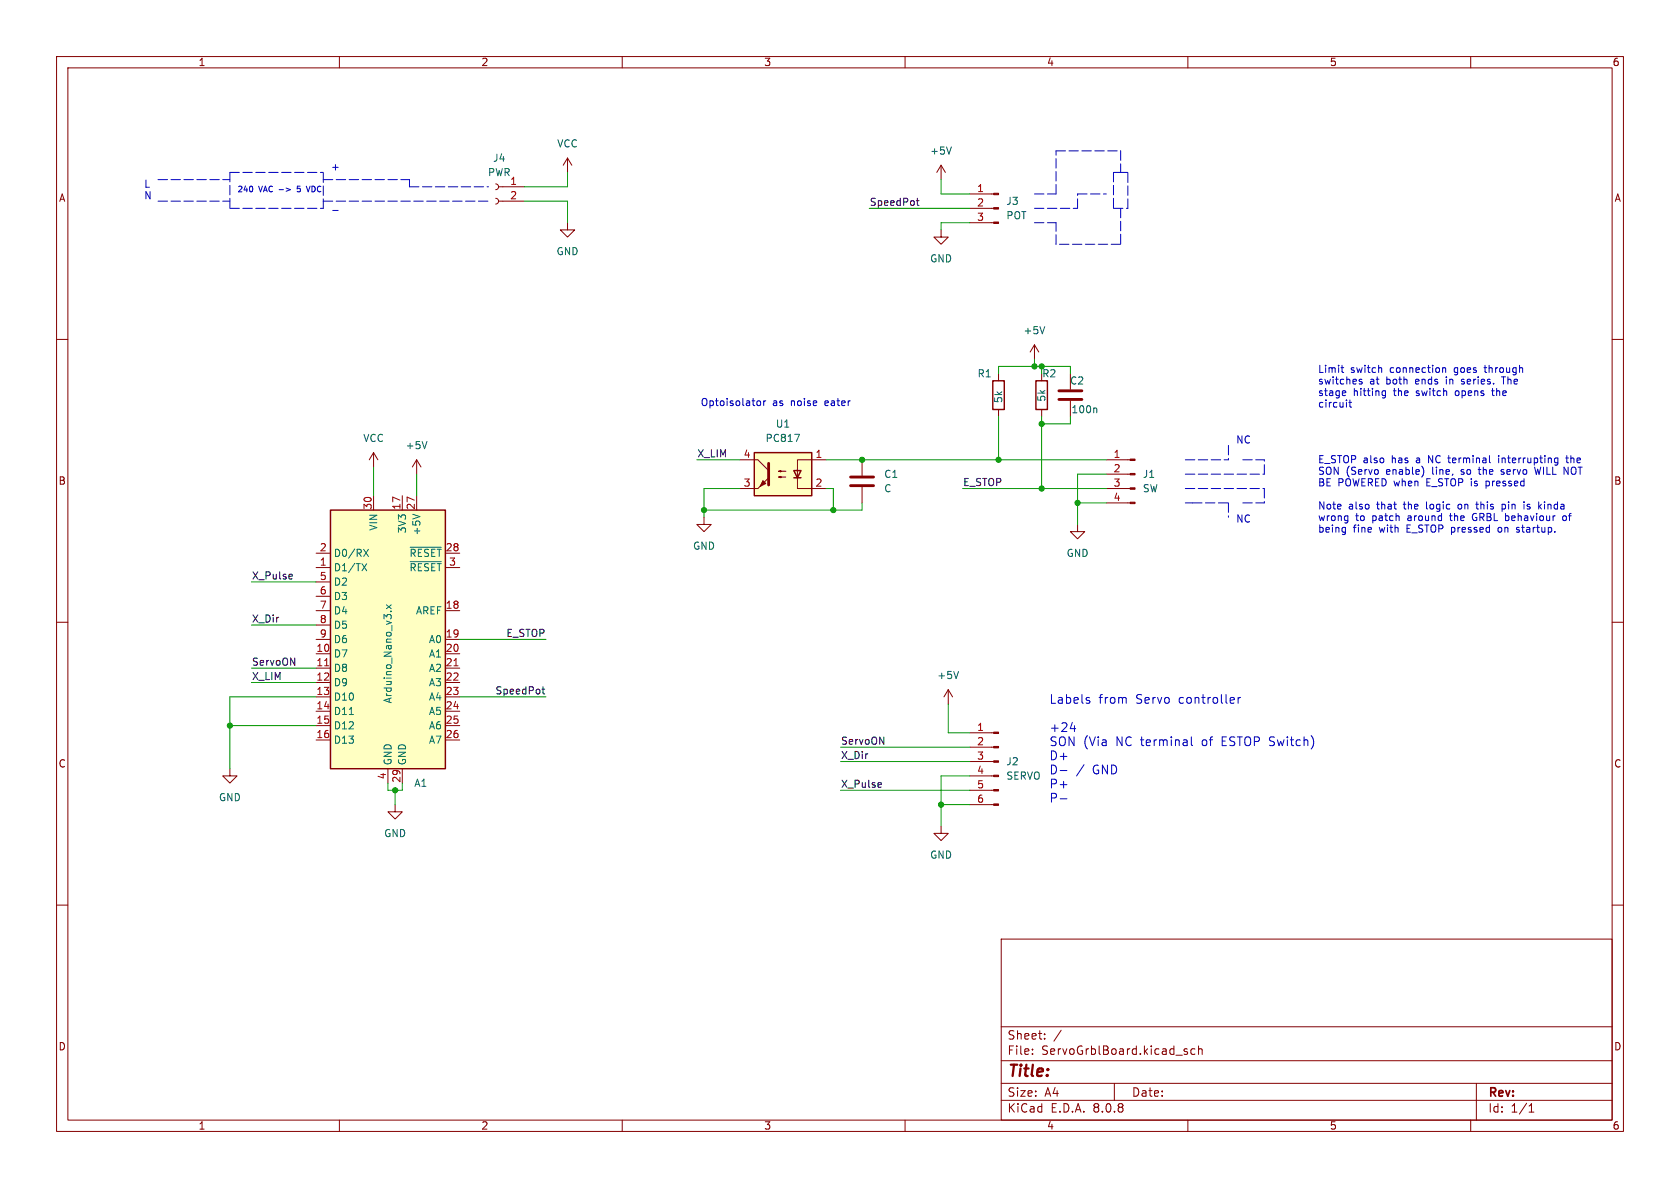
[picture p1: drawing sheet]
<svg xmlns="http://www.w3.org/2000/svg" width="297mm" height="210mm" viewBox="0 0 297 210" stroke-linecap="round" stroke-linejoin="round" font-family="sans-serif">
<g fill="none" stroke="#840000" stroke-width=".18">
<path d="M10 10h277v190h-277zM12 12h273v186h-273zM60 10v2M110 10v2M160 10v2M210 10v2M260 10v2M10 60h2M285 60h2M10 110h2M285 110h2M10 160h2"/>
<path d="M177 166h108v32h-108zM285 160h2M60 198v2M110 198v2M160 198v2M177 194.5h108M177 191.5h108M177 187.5h108M177 181.5h108M182.5 186.3v.1M182.5 185.5v.1M184.7 183.6v.1"/>
<path d="M184.7 182.8v.1M187.6 182.1l-1.3 2M197 191.5v3M209.4 185.8l.5 .2 .1 .1-.1 .2-.4 .1M209.4 185.5h.5M210 198v2M211.2 185.5l-.4-.1-.3 .3v.4l.2 .2h.5M211.9 185.5l.2-.1 .4 .1v.9M211.9 184.9v1.5M260 198v2M261 191.5v6.5M270.3 196.6h.9"/>
<path d="M270.3 195.5l.4-.4v1.5"/>
</g>
<path d="M58.4 90.2h20.3v45.7h-20.3z" fill="#ffffc2"/>
<path d="M58.4 90.2h20.3v45.7h-20.3z" fill="none" stroke="#840000" stroke-width=".25"/>
<g fill="none" stroke="#840000" stroke-width=".18">
<path d="M55.9 97.8h2.5M66 87.6v2.6M71.1 87.6v2.6M73.7 87.6v2.6M78.7 97.8h2.6M124.5 91.4v1.3h1.2l-1.2 1.3-1.3-1.3h1.3M152.4 81.3v2.8M152.4 86.1v2.8M190.5 92.7v1.3h1.3l-1.3 1.3-1.3-1.3h1.3M55.9 100.3h2.5M55.9 115.6h2.5M55.9 118.1h2.5"/>
<path d="M55.9 108h2.5M55.9 113h2.5M55.9 102.9h2.5M55.9 105.4h2.5M55.9 110.5h2.5M78.7 100.3h2.6M78.7 115.6h2.6M78.7 118.1h2.6M78.7 108h2.6M78.7 113h2.6M55.9 120.7h2.5M55.9 123.2h2.5"/>
<path d="M55.9 125.7h2.5M55.9 128.3h2.5M55.9 130.8h2.5M68.6 135.9v2.5M71.1 135.9v2.5M78.7 120.7h2.6M78.7 123.2h2.6M78.7 125.7h2.6M78.7 128.3h2.6M78.7 130.8h2.6M167.6 121.9l-.7 1.3M167.6 121.9v2.6"/>
<path d="M167.6 121.9l.8 1.3M171.4 139.7h4.3M171.4 137.2h4.3M171.4 134.6h4.3M171.4 132.1h4.3M171.4 129.5h4.3M166.4 146.1v1.2h1.2l-1.2 1.3-1.3-1.3h1.3M171.4 142.2h4.3"/>
</g>
<path d="M64 99.6l.8 1.3M64.3 97.1l.8 1.3M64.8 99.6l-.8 1.3M65.1 97.1l-.8 1.3M72.5 96.7h5.5M72.5 99.3h5.5M73 90.9l1.2 .4M68.3 106.9l.9 .7M69 108.1h.2M69.2 106.9l-.9 .7M169.5 118.7l-.5 1.3M61.7 126.3h.8" fill="none" stroke="#006464" stroke-width=".18"/>
<path d="M57.4 117.7h.7M80.3 117.7h.7" fill="none" stroke="#a90000" stroke-width=".18"/>
<g fill="#840000" stroke="#840000" stroke-width=".18">
<path d="M175.7 142.1h.8v.3h-.8z"/>
<path d="M175.7 139.6h.8v.2h-.8z"/>
<path d="M175.7 137h.8v.3h-.8z"/>
<path d="M175.7 134.5h.8v.2h-.8z"/>
<path d="M175.7 132h.8v.2h-.8z"/>
<path d="M175.7 129.4h.8v.3h-.8z"/>
</g>
<path d="M150.4 85.9h4M150.4 84.3h4" fill="none" stroke="#840000" stroke-width=".51"/>
<path d="M133.3 80h10.2v7.6h-10.2z" fill="#ffffc2"/>
<path d="M175.5 67.3h2v5.1h-2zM183.1 67.3h2.1v5.1h-2.1zM133.3 80h10.2v7.6h-10.2zM140.3 83.2h1.3l-.6 1.3zM140.3 84.5h1.3" fill="none" stroke="#840000" stroke-width=".25"/>
<g fill="none" stroke="#840000" stroke-width=".18">
<path d="M87.6 35.1l.4 .1 .1 .4-.1 .3-.4 .2M87.6 32.5l.4 .2 .1 .3-.1 .4-.4 .1M88.1 35.6h4.6M88.1 33h4.6M100.3 39.4v1.2h1.3l-1.3 1.3-1.2-1.3h1.2M100.3 27.9l-.7 1.3M100.3 27.9v2.6M100.3 27.9l.8 1.3M166.4 29.2l-.8 1.3M166.4 29.2v2.6M166.4 29.2l.7 1.3M171.4 39.4h4.3"/>
<path d="M171.4 36.8h4.3M171.4 34.3h4.3M166.4 40.6v1.3h1.2l-1.2 1.3-1.3-1.3h1.3M176.5 66v1.3M176.5 72.4v1.3M182.9 61l-.8 1.2M182.9 61v2.5M182.9 61l.7 1.2M184.1 72.4v1.3M189.2 66v2.8M189.2 70.9v2.8M66 80l-.7 1.3"/>
<path d="M66 80v2.6M66 80l.8 1.3M73.7 81.3l-.8 1.3M73.7 81.3v2.5M73.7 81.3l.7 1.3M130.8 81.3h3.2l1.9 1.9M130.8 86.4h3.2M137.7 84.3l.3-.1v.3l-.3-.2h1.2M137.7 83.3l.3-.1v.2l-.3-.1h1.2M146 81.3h-5v5.1h5M195.6 86.4h4.2M195.6 81.3h4.2"/>
<path d="M195.6 88.9h4.2M195.6 83.8h4.2M40.6 135.9v1.3h1.3l-1.3 1.2-1.2-1.2h1.2M69.8 142.2v1.3h1.3l-1.3 1.3-1.2-1.3h1.2"/>
</g>
<g fill="#840000" stroke="#840000" stroke-width=".18">
<path d="M134 86.4l1.9-1.9z"/>
<path d="M134.9 85l.5 .5-1 .5z"/>
<path d="M175.7 39.2h.8v.3h-.8z"/>
<path d="M175.7 36.7h.8v.3h-.8z"/>
<path d="M175.7 34.2h.8v.2h-.8z"/>
<path d="M199.8 88.8h.9v.2h-.9z"/>
<path d="M199.8 86.2h.9v.3h-.9z"/>
<path d="M199.8 83.7h.9v.2h-.9z"/>
<path d="M199.8 81.2h.9v.2h-.9z"/>
</g>
<path d="M187.2 70.6h4.1M187.2 69.1h4.1M135.9 81.9v3.8" fill="none" stroke="#840000" stroke-width=".51"/>
<path d="M168.2 26l-.4 1.2M184.7 57.7l-.4 1.3M75.5 78l-.4 1.3M140.5 76.8h.8l-.5 1.2M193.7 72.1l.2 .2v.7" fill="none" stroke="#006464" stroke-width=".18"/>
<path d="M162 35.5h.5M162.2 35v1.1l.3 .2M51.5 101.5l.2 .3-.6 .1M51.6 102.3l-.1 .1M95.8 121.8h.5M96 121.4v1.1l.3 .2M155.6 138.3l.2 .3-.6 .2M155.8 139.1l-.2 .1" fill="none" stroke="#0f0f0f" stroke-width=".18"/>
<g fill="none" stroke="#0000c2" stroke-width=".18">
<path d="M44.6 33.1v.6M50.6 33.2l.7 .3-.7 .3M52.5 33.8l.1 .1M52.6 32.9v.4M54.2 32.9l.3 1 .3-1M58.8 37.2h1M133.9 70.9h.3l.3 .2-.2 .5h-.4M135 70.9v.8M135.4 70.9l-.4 .2M237.1 65h.5M237.3 64.6v1.1l.3 .1M237.7 69.1l.2 .3-.6 .1"/>
<path d="M237.9 69.9h-.2M238.5 71.1h.4M238.6 70.7v1.1l.3 .2M240.8 67.1l-.3-.1-.2 .2v.2l.5 .1v.3h-.5M244.1 65l.2 .2v.6M244.4 69.9h.5M244.4 69.1h.5M244.9 69.1v1l-.2 .3-.3-.1M255 65.1l.2-.1 .3 .1 .1 .7M255 65v.8M258.4 67.8l.1 .1M258.4 67.1v.2l.1 .2"/>
<path d="M263.7 69.1h.5M263.9 68.7v1.2M265.8 66.6v1.3M237.7 93.2l.2 .1M237.9 93.2v1.1l-.2 .1M237.9 94l-.2 .1M238.2 91.2h.1M238.3 91.2l-.1 1.1M238.3 92h-.1M251.5 82.6l.2 .6-.2 .9M257.9 89.2l-.1 .2 .1 .5M260.5 90.8l-.2 .5 .2 .7"/>
<path d="M260.9 89.1h.5M261.1 88.7v1.1l.3 .2M261.3 83h.5M261.5 82.6l.1 1.2M262.7 85v1.3M262.7 85.8l.1 .1M262.8 85l-.1 .1M264.9 80.5v.2M264.9 81v.8M264.9 93.3l-.1 .2 .1 .5M265.4 83.8l.3 .1M265.6 89.2l.3-.1 .2 .2"/>
<path d="M265.6 89.1v1.3M265.7 83l-.3 .2v.2h.3M266.1 89.9l-.2 .1-.3-.1M268.1 94l.4 .1M268.5 93.2l-.4 .2 .1 .2 .3 .1M269.4 88.7v.1M270 89.9l.3 .1M270.1 89.1l-.1 .2 .1 .3M271.3 82.6l.3 1.3 .2-1 .3 1M272.1 89.5l.4 .5M272.5 89.1l-.5 .5M275 81h.4"/>
<path d="M275.4 81v1.1M275.4 81.7l-.4 .1M276.8 91.2h-.3l-.2 .2v.5l.2 .1h.3M276.8 81h.5M277 80.5v1.1l.3 .2M187.4 136.2h1.2M189.2 128.8h1M189.9 128.3v1M191.6 135.2l-1.3 2M192.2 123.8l.4 .1 .1 .2-.2 .2h-.3M192.2 123.3l.4 .1M210.6 130.3v1.3l.2 .2"/>
<path d="M218.1 123.4l.1 .3-.7 .1M218.9 123.3v1M219.3 123.3l-.3 .1-.1 .2M187.4 141.2h1.2"/>
</g>
<g fill="none" stroke="#0000c2" stroke-width=".18" stroke-dasharray="1.7 .6">
<path d="M27.9 35.6h12.7M27.9 31.8h12.7M40.6 36.8h16.5M40.6 30.5v6.3M40.6 30.5h16.5M57.1 35.6h29.3M57.1 36.8v-6.3M57.1 31.8h15.3M72.4 33h14M72.4 31.8v1.2M182.9 39.4h3.8M182.9 36.8h7.6"/>
<path d="M182.9 34.3h3.8M186.7 34.3v-7.6M186.7 26.7h11.4M190.5 34.3h5.1M190.5 36.8v-2.5M196.8 36.8h2.6M196.8 30.5v6.3M198.1 36.8v6.4M198.1 30.5h1.3M198.1 26.7v3.8M198.1 30.5h-1.3M199.4 36.8v-6.3"/>
<path d="M186.7 43.2v-3.8M198.1 43.2h-11.4M217.2 78.7v2.6M209.5 81.3h7.7M209.5 83.8h14M209.5 86.4h14M209.5 88.9h1.3M210.8 88.9h6.4M217.2 88.9v2.5M219.7 81.3h3.8M219.7 88.9h3.8M223.5 83.8v-2.5"/>
<path d="M223.5 86.4v2.5"/>
</g>
<g fill="none" stroke="#009600" stroke-width=".18">
<path d="M92.7 35.6h7.6v3.8M100.3 30.5v2.5h-7.6M153.7 36.8h17.7M166.4 31.8v2.5h5M171.4 39.4h-5v1.2M176.5 66v-1.2h12.7v1.2M176.5 73.7v7.6M182.9 63.5v1.3M184.1 64.8v1.2M184.1 73.7v12.7M189.2 73.7v1.2h-5.1M66 82.6v5"/>
<path d="M73.7 83.8v3.8M123.2 81.3h7.6M130.8 86.4h-6.3v5M146 86.4h1.3v3.8M146 81.3h49.6M152.4 88.9v1.3h-27.9M170.2 86.4h25.4M190.5 88.9h5.1M195.6 83.8h-5.1v8.9M44.4 118.1h11.5M44.4 102.9h11.5M44.4 110.5h11.5"/>
<path d="M81.3 113h15.2M40.6 128.3h15.3M44.4 120.7h11.5M55.9 123.2h-15.3v12.7M68.6 138.4v1.3h2.5v-1.3M69.8 139.7v2.5M81.3 123.2h15.2M148.6 134.6h22.8M148.6 139.7h22.8M148.6 132.1h22.8M167.6 124.5v5h3.8M171.4 137.2h-5v8.9"/>
<path d="M166.4 142.2h5"/>
</g>
<g fill="#009600" stroke="#009600" stroke-width=".18">
<circle cx="190.5" cy="88.9" r=".46"/>
<circle cx="166.4" cy="142.2" r=".46"/>
<circle cx="152.4" cy="81.3" r=".46"/>
<circle cx="124.5" cy="90.2" r=".46"/>
<circle cx="147.3" cy="90.2" r=".46"/>
<circle cx="184.1" cy="86.4" r=".46"/>
<circle cx="184.1" cy="74.9" r=".46"/>
<circle cx="176.5" cy="81.3" r=".46"/>
<circle cx="40.6" cy="128.3" r=".46"/>
<circle cx="69.8" cy="139.7" r=".46"/>
<circle cx="182.9" cy="64.8" r=".46"/>
<circle cx="184.1" cy="64.8" r=".46"/>
</g>
<text font-size="2.8" fill="#840000" x="178" y="190.9">Title:</text>
<g font-size="2.2" fill="#0000c2">
<text x="185.4" y="124.5">Labels</text>
<text x="194.2" y="124.5">from</text>
<text x="200.8" y="124.5">Servo</text>
<text x="208.5" y="124.5">controller</text>
<text x="185.4" y="129.5">+24</text>
<text x="185.4" y="132">SON (Via</text>
<text x="185.4" y="134.5">D+</text>
<text x="185.4" y="137">D-</text>
<text x="193.2" y="137">GND</text>
<text x="197.3" y="132">NC terminal</text>
<text x="212.7" y="132">of</text>
<text x="216.3" y="132">ESTOP Switch)</text>
<text x="185.4" y="139.5">P+</text>
<text x="185.4" y="142">P-</text>
</g>
<g font-size="2.1" fill="#840000">
<text x="178" y="184">Sheet:</text>
<text x="178" y="186.7">File:</text>
<text x="184.1" y="186.7">ServoGrblBoard.kicad_sch</text>
<text x="178" y="196.9">KiCad</text>
<text x="178" y="194.1">Size:</text>
<text x="184.7" y="194.1">A4</text>
<text x="185.7" y="196.9">E.D.A.</text>
<text x="193.3" y="196.9">8.0.8</text>
<text x="200" y="194.1">Date:</text>
<text x="263" y="194.3">Rev:</text>
<text x="263" y="196.9">Id:</text>
<text x="267.1" y="196.9">1/1</text>
</g>
<g font-size="1.8" fill="#840000">
<text x="35" y="11.9">1</text>
<text x="85" y="11.9">2</text>
<text x="135" y="11.9">3</text>
<text x="185" y="11.9">4</text>
<text x="235" y="11.9">5</text>
<text x="285" y="11.9">6</text>
<text x="10.3" y="35.9">A</text>
<text x="285.3" y="35.9">A</text>
<text x="10.3" y="85.9">B</text>
<text x="285.3" y="85.9">B</text>
<text x="10.3" y="135.9">C</text>
<text x="285.3" y="135.9">C</text>
<text x="10.3" y="185.9">D</text>
<text x="285.3" y="185.9">D</text>
<text x="35" y="199.9">1</text>
<text x="85" y="199.9">2</text>
<text x="135" y="199.9">3</text>
<text x="185" y="199.9">4</text>
<text x="235" y="199.9">5</text>
<text x="285" y="199.9">6</text>
</g>
<g font-size="1.8" fill="#006464">
<text x="87.1" y="28.8">J4</text>
<text x="98.4" y="26.3">VCC</text>
<text x="164.3" y="27.5">+5V</text>
<text x="86.2" y="31.3">PWR</text>
<text x="177.8" y="36.4">J3</text>
<text x="177.8" y="39">POT</text>
<text x="98.3" y="45.3">GND</text>
<text x="164.3" y="46.6">GND</text>
<text x="180.8" y="59.3">+5V</text>
<text x="172.7" y="66.9">R1</text>
<text x="177.4" y="71.4" transform="rotate(-90 177.4 71.4)">5k</text>
<text x="184.2" y="66.9">R2</text>
<text x="185" y="71.1" transform="rotate(-90 185 71.1)">5k</text>
<text x="189.1" y="68.2">C2</text>
<text x="137.1" y="75.8">U1</text>
<text x="189.3" y="73.3">100n</text>
<text x="64.1" y="78.3">VCC</text>
<text x="71.6" y="79.6">+5V</text>
<text x="135.2" y="78.3">PC817</text>
<text x="156.2" y="84.7">C1</text>
<text x="156.2" y="87.2">C</text>
<text x="201.9" y="84.7">J1</text>
<text x="201.9" y="87.2">SW</text>
<text x="66.9" y="93.9" transform="rotate(-90 66.9 93.9)">VIN</text>
<text x="72" y="94.4" transform="rotate(-90 72 94.4)">3V3</text>
<text x="74.5" y="94.8" transform="rotate(-90 74.5 94.8)">+5V</text>
<text x="58.9" y="101.2">D1/TX</text>
<text x="58.9" y="98.7">D0/RX</text>
<text x="72.3" y="98.7">~{RESET}</text>
<text x="72.3" y="101.2">~{RESET}</text>
<text x="122.4" y="97.4">GND</text>
<text x="188.5" y="98.7">GND</text>
<text x="58.9" y="103.7">D2</text>
<text x="58.9" y="106.3">D3</text>
<text x="58.9" y="108.8">D4</text>
<text x="58.9" y="111.4">D5</text>
<text x="58.9" y="113.9">D6</text>
<text x="73.4" y="108.8">AREF</text>
<text x="75.7" y="113.9">A0</text>
<text x="58.9" y="116.4">D7</text>
<text x="58.9" y="119">D8</text>
<text x="75.7" y="116.4">A1</text>
<text x="75.7" y="119">A2</text>
<text x="58.9" y="121.5">D9</text>
<text x="58.9" y="124.1">D10</text>
<text x="69.4" y="124.5" transform="rotate(-90 69.4 124.5)">Arduino_Nano_v3.x</text>
<text x="75.7" y="121.5">A3</text>
<text x="75.7" y="124.1">A4</text>
<text x="165.6" y="120.2">+5V</text>
<text x="58.9" y="126.6">D11</text>
<text x="58.9" y="129.1">D12</text>
<text x="58.9" y="131.7">D13</text>
<text x="75.7" y="126.6">A5</text>
<text x="75.7" y="129.1">A6</text>
<text x="75.7" y="131.7">A7</text>
<text x="69.4" y="135.4" transform="rotate(-90 69.4 135.4)">GND</text>
<text x="72" y="135.4" transform="rotate(-90 72 135.4)">GND</text>
<text x="177.8" y="135.5">J2</text>
<text x="38.6" y="141.8">GND</text>
<text x="73.1" y="139.3">A1</text>
<text x="177.8" y="138">SERVO</text>
<text x="67.8" y="148.2">GND</text>
<text x="164.3" y="152">GND</text>
</g>
<g font-size="1.8" fill="#0000c2">
<text x="25.4" y="33.3">L</text>
<text x="25.4" y="35.3">N</text>
<text x="58.4" y="30.2">+</text>
<text x="123.8" y="72">Optoisolator</text>
<text x="136.6" y="72">as</text>
<text x="139.9" y="72">noise</text>
<text x="146.1" y="72">eater</text>
<text x="232.9" y="66.1">Limit</text>
<text x="232.9" y="68.2">switches</text>
<text x="232.9" y="70.2">stage</text>
<text x="238.7" y="66.1">switch</text>
<text x="239.2" y="70.2">hitting</text>
<text x="242.1" y="68.2">at</text>
<text x="245.2" y="68.2">both</text>
<text x="245.8" y="66.1">connection</text>
<text x="246.5" y="70.2">the</text>
<text x="250.5" y="68.2">ends</text>
<text x="250.6" y="70.2">switch</text>
<text x="256.1" y="68.2">in</text>
<text x="257.4" y="66.1">goes</text>
<text x="257.7" y="70.2">opens</text>
<text x="259" y="68.2">series.</text>
<text x="262.9" y="66.1">through</text>
<text x="264.5" y="70.2">the</text>
<text x="266.4" y="68.2">The</text>
<text x="232.9" y="72.3">circuit</text>
<text x="218.4" y="78.5">NC</text>
<text x="232.9" y="82">E_STOP also</text>
<text x="246.1" y="82">has</text>
<text x="250.6" y="82">a</text>
<text x="253" y="82">NC terminal</text>
<text x="265.8" y="82">interrupting</text>
<text x="278" y="82">the</text>
<text x="232.9" y="84">SON (Servo</text>
<text x="232.9" y="86.1">BE POWERED when</text>
<text x="245.2" y="84">enable)</text>
<text x="252.5" y="86.1">E_STOP is</text>
<text x="253.5" y="84">line,</text>
<text x="258.8" y="84">so</text>
<text x="262.1" y="84">the</text>
<text x="263.3" y="86.1">pressed</text>
<text x="266.2" y="84">servo</text>
<text x="272.4" y="84">WILL NOT</text>
<text x="218.4" y="92.5">NC</text>
<text x="232.9" y="90.1">Note</text>
<text x="232.9" y="92.2">wrong</text>
<text x="232.9" y="94.2">being</text>
<text x="238.4" y="90.1">also</text>
<text x="239.2" y="94.2">fine</text>
<text x="239.7" y="92.2">to</text>
<text x="242.7" y="92.2">patch</text>
<text x="243.5" y="90.1">that</text>
<text x="244" y="94.2">with</text>
<text x="248.5" y="90.1">the</text>
<text x="248.9" y="94.2">E_STOP pressed</text>
<text x="249.1" y="92.2">around</text>
<text x="252.6" y="90.1">logic</text>
<text x="256.8" y="92.2">the</text>
<text x="258.4" y="90.1">on</text>
<text x="261" y="92.2">GRBL behaviour</text>
<text x="261.9" y="90.1">this</text>
<text x="265.5" y="94.2">on</text>
<text x="266.6" y="90.1">pin</text>
<text x="269" y="94.2">startup.</text>
<text x="270.6" y="90.1">is</text>
<text x="273.5" y="90.1">kinda</text>
<text x="277.3" y="92.2">of</text>
</g>
<g font-size="1.8" fill="#a90000">
<text x="90.1" y="32.8">1</text>
<text x="90.1" y="35.3">2</text>
<text x="172.6" y="34">1</text>
<text x="172.6" y="36.6">2</text>
<text x="172.6" y="39.1">3</text>
<text x="131.4" y="81">4</text>
<text x="144.1" y="81">1</text>
<text x="196.8" y="81">1</text>
<text x="196.8" y="83.6">2</text>
<text x="131.4" y="86.1">3</text>
<text x="144.1" y="86.1">2</text>
<text x="196.8" y="86.1">3</text>
<text x="196.8" y="88.6">4</text>
<text x="65.8" y="90.2" transform="rotate(-90 65.8 90.2)">30</text>
<text x="70.9" y="90.2" transform="rotate(-90 70.9 90.2)">17</text>
<text x="73.4" y="90.2" transform="rotate(-90 73.4 90.2)">27</text>
<text x="56.4" y="100.1">1</text>
<text x="56.4" y="97.5">2</text>
<text x="78.7" y="97.5">28</text>
<text x="79.3" y="100.1">3</text>
<text x="56.4" y="102.6">5</text>
<text x="56.4" y="105.2">6</text>
<text x="56.4" y="107.7">7</text>
<text x="78.7" y="107.7">18</text>
<text x="56.4" y="110.2">8</text>
<text x="56.4" y="112.8">9</text>
<text x="78.7" y="112.8">19</text>
<text x="55.8" y="115.3">10</text>
<text x="55.8" y="117.9">11</text>
<text x="78.7" y="115.3">20</text>
<text x="78.7" y="117.9">21</text>
<text x="55.8" y="120.4">12</text>
<text x="55.8" y="122.9">13</text>
<text x="55.8" y="125.5">14</text>
<text x="78.7" y="120.4">22</text>
<text x="78.7" y="122.9">23</text>
<text x="78.7" y="125.5">24</text>
<text x="55.8" y="128">15</text>
<text x="55.8" y="130.6">16</text>
<text x="78.7" y="128">25</text>
<text x="78.7" y="130.6">26</text>
<text x="172.6" y="129.3">1</text>
<text x="172.6" y="131.8">2</text>
<text x="68.3" y="137.9" transform="rotate(-90 68.3 137.9)">4</text>
<text x="172.6" y="134.4">3</text>
<text x="172.6" y="136.9">4</text>
<text x="70.9" y="138.5" transform="rotate(-90 70.9 138.5)">29</text>
<text x="172.6" y="139.4">5</text>
<text x="172.6" y="142">6</text>
</g>
<g font-size="1.8" fill="#0f0f0f">
<text x="153.7" y="36.5">SpeedPot</text>
<text x="123.2" y="80.9">X_LIM</text>
<text x="170.2" y="86">E_STOP</text>
<text x="44.4" y="102.5">X_Pulse</text>
<text x="44.4" y="110.1">X_Dir</text>
<text x="89.4" y="112.7">E_STOP</text>
<text x="44.4" y="117.8">ServoON</text>
<text x="44.4" y="120.3">X_LIM</text>
<text x="87.5" y="122.8">SpeedPot</text>
<text x="148.6" y="131.7">ServoON</text>
<text x="148.6" y="134.3">X_Dir</text>
<text x="148.6" y="139.4">X_Pulse</text>
</g>
<g font-size="1.4" fill="#0000c2">
<text x="41.9" y="34">240</text>
<text x="45.8" y="34">VAC -&gt;</text>
<text x="53" y="34">5</text>
<text x="55" y="34">VDC</text>
</g>
</svg>
